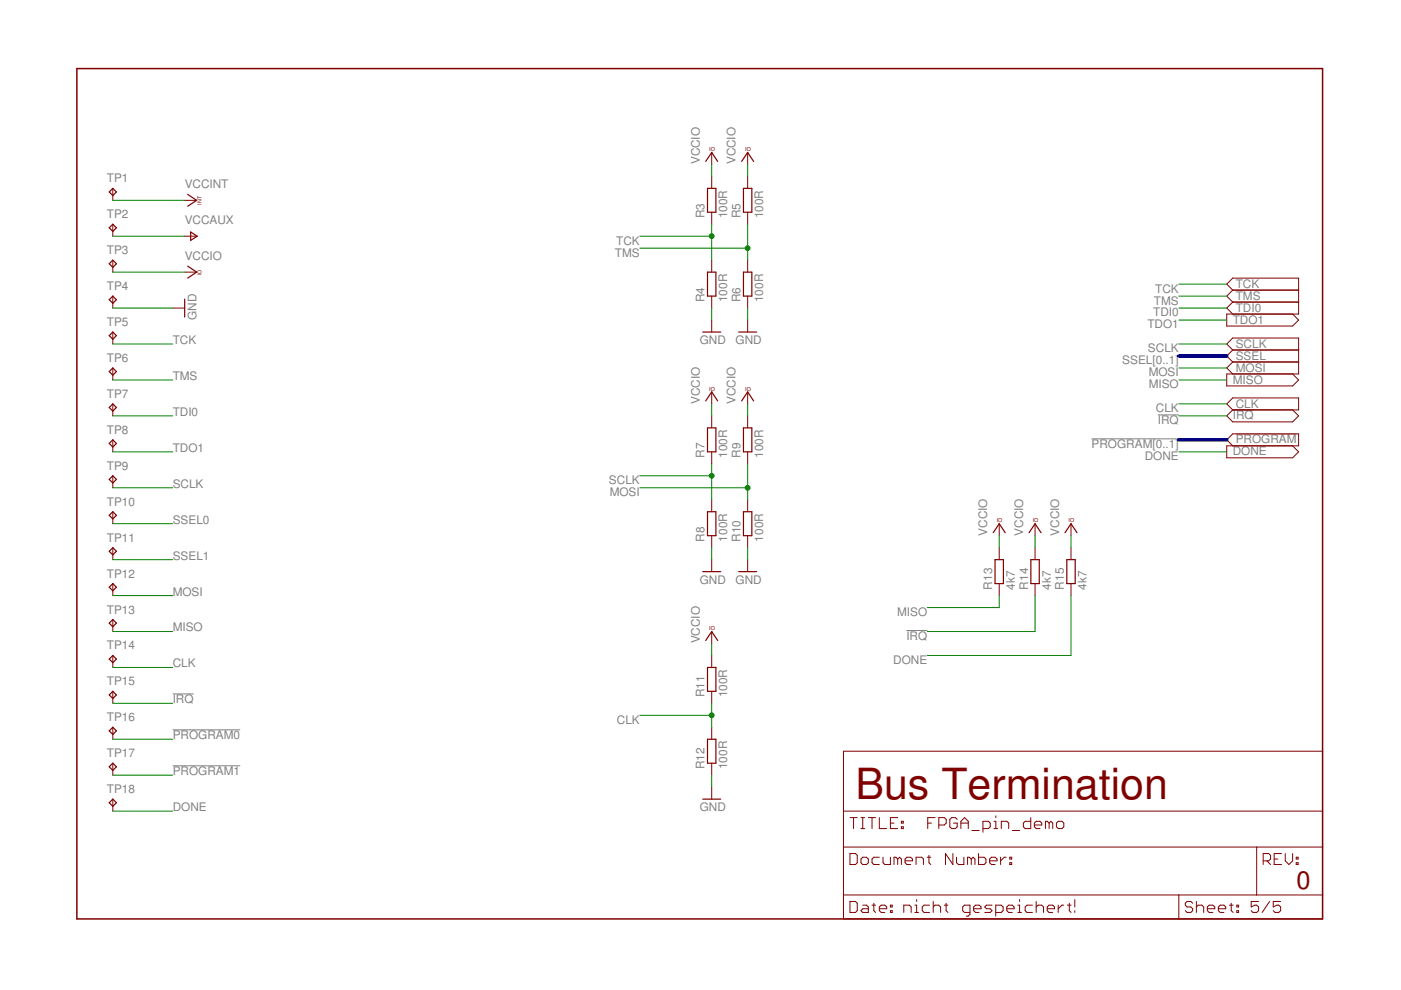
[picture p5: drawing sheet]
<svg xmlns="http://www.w3.org/2000/svg" width="297mm" height="210mm" viewBox="0 0 297 210" stroke-linecap="round" stroke-linejoin="round" font-family="sans-serif">
<g fill="#808080" stroke="#808080" stroke-width=".21">
<path d="M261.4 87h4.4z"/>
<path d="M262 92h12.9z"/>
<path d="M231.4 93h18.5z"/>
<path d="M36.6 154.7h14.3z"/>
<path d="M36.6 162.4h14.3z"/>
<path d="M36.6 147.1h4.5z"/>
<path d="M245.5 88h4.4z"/>
<path d="M192.2 133.7h4.4z"/>
</g>
<g fill="#800000" stroke="#800000" stroke-width=".21">
<path d="M23.9 39.9v2.6z"/>
<path d="M23.9 47.5v2.6z"/>
<path d="M23.9 55.2v2.5z"/>
<path d="M23.9 62.8v2.5z"/>
<path d="M23.9 70.4v2.5z"/>
<path d="M23.9 78v2.6z"/>
<path d="M23.9 85.6v2.6z"/>
<path d="M23.9 93.3v2.5z"/>
<path d="M23.9 100.9v2.5z"/>
<path d="M23.9 123.7v2.6z"/>
<path d="M23.9 131.4v2.5z"/>
<path d="M23.9 108.5v2.5z"/>
<path d="M39.2 42.5h2.5z"/>
<path d="M39.2 50.1h2.5z"/>
<path d="M39.2 57.7h2.5z"/>
<path d="M36.6 65.3h2.6z"/>
<path d="M23.9 154.2v2.5z"/>
<path d="M23.9 169.4v2.6z"/>
<path d="M23.9 146.6v2.5z"/>
<path d="M23.9 139v2.5z"/>
<path d="M178.8 194.8h71.1z"/>
<path d="M266.4 179.6h14z"/>
<path d="M178.8 189.8v5z"/>
<path d="M180.2 191.1v2.4z"/>
<path d="M180.2 193.5h1.2z"/>
<path d="M181.4 193.5l.4-.4z"/>
<path d="M181.8 191.5v1.6z"/>
<path d="M181.4 191.1l.4 .4z"/>
<path d="M180.2 191.1h1.2z"/>
<path d="M182.9 191.9h.8z"/>
<path d="M183.7 191.9l.4 .4z"/>
<path d="M184.1 192.3v1.2z"/>
<path d="M182.9 193.5h1.2z"/>
<path d="M182.5 193.1l.4 .4z"/>
<path d="M182.9 192.7l-.4 .4z"/>
<path d="M182.9 192.7h1.2z"/>
<path d="M185.3 191.5v1.6z"/>
<path d="M185.3 193.1l.3 .4z"/>
<path d="M184.9 191.9h.7z"/>
<path d="M186.8 193.5h.8z"/>
<path d="M186.4 193.1l.4 .4z"/>
<path d="M186.4 192.3v.8z"/>
<path d="M186.4 192.3l.4-.4z"/>
<path d="M186.8 191.9h.8z"/>
<path d="M187.6 191.9l.4 .4z"/>
<path d="M188 192.3v.4z"/>
<path d="M186.4 192.7h1.6z"/>
<path d="M188.8 191.9h.4z"/>
<path d="M189.2 191.9v.4z"/>
<path d="M188.8 192.3h.4z"/>
<path d="M188.8 191.9v.4z"/>
<path d="M188.8 193.1h.4z"/>
<path d="M189.2 193.1v.4z"/>
<path d="M188.8 193.5h.4z"/>
<path d="M188.8 193.1v.4z"/>
<path d="M191.6 191.9v1.6z"/>
<path d="M191.6 191.9h1.2z"/>
<path d="M192.8 191.9l.4 .4z"/>
<path d="M193.2 192.3v1.2z"/>
<path d="M194 191.9h.3z"/>
<path d="M194.3 191.9v1.6z"/>
<path d="M194 193.5h.8z"/>
<path d="M194.3 190.7v.4z"/>
<path d="M195.9 191.9h1.2z"/>
<path d="M195.9 191.9l-.4 .4z"/>
<path d="M195.5 192.3v.8z"/>
<path d="M195.5 193.1l.4 .4z"/>
<path d="M195.9 193.5h1.2z"/>
<path d="M197.9 191.1v2.4z"/>
<path d="M197.9 192.3l.3-.4z"/>
<path d="M198.2 191.9h.8z"/>
<path d="M199 191.9l.4 .4z"/>
<path d="M199.4 192.3v1.2z"/>
<path d="M200.6 191.5v1.6z"/>
<path d="M200.6 193.1l.4 .4z"/>
<path d="M200.2 191.9h.8z"/>
<path d="M204.9 194.2h.4z"/>
<path d="M205.3 194.2l.4-.3z"/>
<path d="M205.7 191.9v2z"/>
<path d="M204.5 191.9h1.2z"/>
<path d="M204.5 191.9l-.4 .4z"/>
<path d="M204.1 192.3v.8z"/>
<path d="M204.1 193.1l.4 .4z"/>
<path d="M204.5 193.5h1.2z"/>
<path d="M206.8 193.5h.8z"/>
<path d="M206.4 193.1l.4 .4z"/>
<path d="M206.4 192.3v.8z"/>
<path d="M206.4 192.3l.4-.4z"/>
<path d="M206.8 191.9h.8z"/>
<path d="M207.6 191.9l.4 .4z"/>
<path d="M208 192.3v.4z"/>
<path d="M206.4 192.7h1.6z"/>
<path d="M208.8 193.5h1.1z"/>
<path d="M209.9 193.5l.4-.4z"/>
<path d="M209.9 192.7l.4 .4z"/>
<path d="M209.2 192.7h.7z"/>
<path d="M208.8 192.3l.4 .4z"/>
<path d="M208.8 192.3l.4-.4z"/>
<path d="M209.2 191.9h1.1z"/>
<path d="M211.1 191.9v2.3z"/>
<path d="M211.1 191.9h1.2z"/>
<path d="M212.3 191.9l.4 .4z"/>
<path d="M212.7 192.3v.8z"/>
<path d="M212.3 193.5l.4-.4z"/>
<path d="M211.1 193.5h1.2z"/>
<path d="M213.8 193.5h.8z"/>
<path d="M213.5 193.1l.3 .4z"/>
<path d="M213.5 192.3v.8z"/>
<path d="M213.5 192.3l.3-.4z"/>
<path d="M213.8 191.9h.8z"/>
<path d="M214.6 191.9l.4 .4z"/>
<path d="M215 192.3v.4z"/>
<path d="M213.5 192.7h1.5z"/>
<path d="M215.8 191.9h.4z"/>
<path d="M216.2 191.9v1.6z"/>
<path d="M215.8 193.5h.8z"/>
<path d="M216.2 190.7v.4z"/>
<path d="M217.7 191.9h1.2z"/>
<path d="M217.7 191.9l-.3 .4z"/>
<path d="M217.4 192.3v.8z"/>
<path d="M217.4 193.1l.3 .4z"/>
<path d="M217.7 193.5h1.2z"/>
<path d="M219.7 191.1v2.4z"/>
<path d="M219.7 192.3l.4-.4z"/>
<path d="M220.1 191.9h.7z"/>
<path d="M220.8 191.9l.5 .4z"/>
<path d="M221.3 192.3v1.2z"/>
<path d="M222.4 193.5h.8z"/>
<path d="M222 193.1l.4 .4z"/>
<path d="M222 192.3v.8z"/>
<path d="M222 192.3l.4-.4z"/>
<path d="M222.4 191.9h.8z"/>
<path d="M223.2 191.9l.4 .4z"/>
<path d="M223.6 192.3v.4z"/>
<path d="M222 192.7h1.6z"/>
<path d="M224.4 191.9v1.6z"/>
<path d="M224.4 192.7l.7-.8z"/>
<path d="M225.1 191.9h.4z"/>
<path d="M226.7 191.5v1.6z"/>
<path d="M226.7 193.1l.4 .4z"/>
<path d="M226.3 191.9h.8z"/>
<path d="M227.9 193.1v.4z"/>
<path d="M227.9 190.7v1.6z"/>
<path d="M178.8 189.8h71.1z"/>
<path d="M178.8 179.6v10.2z"/>
<path d="M280.4 179.6v10.2z"/>
<path d="M249.9 189.8v5z"/>
<path d="M249.9 189.8h16.5z"/>
<path d="M249.9 194.8h30.5z"/>
<path d="M252.5 191.1l.4 .4z"/>
<path d="M251.7 191.1h.8z"/>
<path d="M251.7 191.1l-.4 .4z"/>
<path d="M251.3 191.5v.4z"/>
<path d="M251.3 191.9l.4 .4z"/>
<path d="M251.7 192.3h.8z"/>
<path d="M252.5 192.3l.4 .4z"/>
<path d="M252.9 192.7v.4z"/>
<path d="M252.5 193.5l.4-.4z"/>
<path d="M251.7 193.5h.8z"/>
<path d="M251.3 193.1l.4 .4z"/>
<path d="M253.7 191.1v2.4z"/>
<path d="M253.7 192.3l.3-.4z"/>
<path d="M254 191.9h.8z"/>
<path d="M254.8 191.9l.4 .4z"/>
<path d="M255.2 192.3v1.2z"/>
<path d="M256.4 193.5h.7z"/>
<path d="M256 193.1l.4 .4z"/>
<path d="M256 192.3v.8z"/>
<path d="M256 192.3l.4-.4z"/>
<path d="M256.4 191.9h.7z"/>
<path d="M257.1 191.9l.5 .4z"/>
<path d="M257.6 192.3v.4z"/>
<path d="M256 192.7h1.6z"/>
<path d="M258.7 193.5h.8z"/>
<path d="M258.3 193.1l.4 .4z"/>
<path d="M258.3 192.3v.8z"/>
<path d="M258.3 192.3l.4-.4z"/>
<path d="M258.7 191.9h.8z"/>
<path d="M259.5 191.9l.4 .4z"/>
<path d="M259.9 192.3v.4z"/>
<path d="M258.3 192.7h1.6z"/>
<path d="M261 191.5v1.6z"/>
<path d="M261 193.1l.4 .4z"/>
<path d="M260.7 191.9h.7z"/>
<path d="M262.2 191.9h.4z"/>
<path d="M262.6 191.9v.4z"/>
<path d="M262.2 192.3h.4z"/>
<path d="M262.2 191.9v.4z"/>
<path d="M262.2 193.1h.4z"/>
<path d="M262.6 193.1v.4z"/>
<path d="M262.2 193.5h.4z"/>
<path d="M262.2 193.1v.4z"/>
<path d="M265.3 191.1h1.5z"/>
<path d="M265.3 191.1v1.2z"/>
<path d="M265.3 192.3l.8-.4z"/>
<path d="M266.1 191.9h.3z"/>
<path d="M266.4 191.9l.4 .4z"/>
<path d="M266.8 192.3v.8z"/>
<path d="M266.4 193.5l.4-.4z"/>
<path d="M265.7 193.5h.7z"/>
<path d="M265.3 193.1l.4 .4z"/>
<path d="M269.2 191.1l-1.6 2.4z"/>
<path d="M270 191.1h1.5z"/>
<path d="M270 191.1v1.2z"/>
<path d="M270 192.3l.7-.4z"/>
<path d="M270.7 191.9h.4z"/>
<path d="M271.1 191.9l.4 .4z"/>
<path d="M271.5 192.3v.8z"/>
<path d="M271.1 193.5l.4-.4z"/>
<path d="M270.3 193.5h.8z"/>
<path d="M270 193.1l.3 .4z"/>
<path d="M267.8 181v2.3z"/>
<path d="M267.8 181h1.2z"/>
<path d="M269 181l.4 .4z"/>
<path d="M269.4 181.4v.7z"/>
<path d="M269 182.5l.4-.4z"/>
<path d="M267.8 182.5h1.2z"/>
<path d="M268.6 182.5l.8 .8z"/>
<path d="M270.1 181h1.6z"/>
<path d="M270.1 181v2.3z"/>
<path d="M270.1 183.3h1.6z"/>
<path d="M270.1 182.1h.8z"/>
<path d="M272.5 181v1.5z"/>
<path d="M272.5 182.5l.8 .8z"/>
<path d="M274.1 182.5l-.8 .8z"/>
<path d="M274.1 181v1.5z"/>
<path d="M274.8 181.8h.4z"/>
<path d="M275.2 181.8v.3z"/>
<path d="M274.8 182.1h.4z"/>
<path d="M274.8 181.8v.3z"/>
<path d="M274.8 182.9h.4z"/>
<path d="M275.2 182.9v.4z"/>
<path d="M274.8 183.3h.4z"/>
<path d="M274.8 182.9v.4z"/>
<path d="M266.4 179.6v10.2z"/>
<path d="M178.8 179.6h87.6z"/>
<path d="M266.4 189.8h14z"/>
<path d="M280.4 189.8v5z"/>
<path d="M178.8 172v7.6z"/>
<path d="M178.8 159.3h101.6z"/>
<path d="M280.4 159.3v12.7z"/>
<path d="M178.8 172h101.6z"/>
<path d="M178.8 159.3v12.7z"/>
<path d="M280.4 172v7.6z"/>
<path d="M181 173.4v2.3z"/>
<path d="M180.2 173.4h1.6z"/>
<path d="M182.5 175.7h.8z"/>
<path d="M182.9 173.4v2.3z"/>
<path d="M182.5 173.4h.8z"/>
<path d="M184.9 173.4v2.3z"/>
<path d="M184.1 173.4h1.5z"/>
<path d="M186.4 173.4v2.3z"/>
<path d="M186.4 175.7h1.6z"/>
<path d="M188.8 173.4h1.5z"/>
<path d="M188.8 173.4v2.3z"/>
<path d="M188.8 175.7h1.5z"/>
<path d="M188.8 174.5h.7z"/>
<path d="M191.1 174.1h.4z"/>
<path d="M191.5 174.1v.4z"/>
<path d="M191.1 174.5h.4z"/>
<path d="M191.1 174.1v.4z"/>
<path d="M191.1 175.3h.4z"/>
<path d="M191.5 175.3v.4z"/>
<path d="M191.1 175.7h.4z"/>
<path d="M191.1 175.3v.4z"/>
<path d="M180.2 181v2.3z"/>
<path d="M180.2 183.3h1.2z"/>
<path d="M181.4 183.3l.4-.4z"/>
<path d="M181.8 181.4v1.5z"/>
<path d="M181.4 181l.4 .4z"/>
<path d="M180.2 181h1.2z"/>
<path d="M182.9 183.3h.8z"/>
<path d="M183.7 183.3l.4-.4z"/>
<path d="M184.1 182.1v.8z"/>
<path d="M183.7 181.8l.4 .3z"/>
<path d="M182.9 181.8h.8z"/>
<path d="M182.9 181.8l-.4 .3z"/>
<path d="M182.5 182.1v.8z"/>
<path d="M182.5 182.9l.4 .4z"/>
<path d="M185.3 181.8h1.1z"/>
<path d="M185.3 181.8l-.4 .3z"/>
<path d="M184.9 182.1v.8z"/>
<path d="M184.9 182.9l.4 .4z"/>
<path d="M185.3 183.3h1.1z"/>
<path d="M187.2 181.8v1.1z"/>
<path d="M187.2 182.9l.4 .4z"/>
<path d="M187.6 183.3h1.2z"/>
<path d="M188.8 181.8v1.5z"/>
<path d="M189.5 181.8v1.5z"/>
<path d="M189.5 181.8h.4z"/>
<path d="M189.9 181.8l.4 .3z"/>
<path d="M190.3 182.1v1.2z"/>
<path d="M190.3 182.1l.4-.3z"/>
<path d="M190.7 181.8l.4 .3z"/>
<path d="M191.1 182.1v1.2z"/>
<path d="M192.3 183.3h.8z"/>
<path d="M191.9 182.9l.4 .4z"/>
<path d="M191.9 182.1v.8z"/>
<path d="M191.9 182.1l.4-.3z"/>
<path d="M192.3 181.8h.8z"/>
<path d="M193.1 181.8l.4 .3z"/>
<path d="M193.5 182.1v.4z"/>
<path d="M191.9 182.5h1.6z"/>
<path d="M194.2 181.8v1.5z"/>
<path d="M194.2 181.8h1.2z"/>
<path d="M195.4 181.8l.4 .3z"/>
<path d="M195.8 182.1v1.2z"/>
<path d="M197 181.4v1.5z"/>
<path d="M197 182.9l.4 .4z"/>
<path d="M196.6 181.8h.8z"/>
<path d="M200.5 181v2.3z"/>
<path d="M200.5 181l1.5 2.3z"/>
<path d="M202 181v2.3z"/>
<path d="M202.8 181.8v1.1z"/>
<path d="M202.8 182.9l.4 .4z"/>
<path d="M203.2 183.3h1.2z"/>
<path d="M204.4 181.8v1.5z"/>
<path d="M205.1 181.8v1.5z"/>
<path d="M205.1 181.8h.4z"/>
<path d="M205.5 181.8l.4 .3z"/>
<path d="M205.9 182.1v1.2z"/>
<path d="M205.9 182.1l.4-.3z"/>
<path d="M206.3 181.8l.4 .3z"/>
<path d="M206.7 182.1v1.2z"/>
<path d="M207.5 181v2.3z"/>
<path d="M207.5 183.3h1.2z"/>
<path d="M208.7 183.3l.3-.4z"/>
<path d="M209 182.1v.8z"/>
<path d="M208.7 181.8l.3 .3z"/>
<path d="M207.5 181.8h1.2z"/>
<path d="M210.2 183.3h.8z"/>
<path d="M209.8 182.9l.4 .4z"/>
<path d="M209.8 182.1v.8z"/>
<path d="M209.8 182.1l.4-.3z"/>
<path d="M210.2 181.8h.8z"/>
<path d="M211 181.8l.4 .3z"/>
<path d="M211.4 182.1v.4z"/>
<path d="M209.8 182.5h1.6z"/>
<path d="M212.1 181.8v1.5z"/>
<path d="M212.1 182.5l.8-.7z"/>
<path d="M212.9 181.8h.4z"/>
<path d="M214.1 181.8h.4z"/>
<path d="M214.5 181.8v.3z"/>
<path d="M214.1 182.1h.4z"/>
<path d="M214.1 181.8v.3z"/>
<path d="M214.1 182.9h.4z"/>
<path d="M214.5 182.9v.4z"/>
<path d="M214.1 183.3h.4z"/>
<path d="M214.1 182.9v.4z"/>
<path d="M196.7 173.4v2.3z"/>
<path d="M196.7 173.4h1.6z"/>
<path d="M196.7 174.5h.8z"/>
<path d="M199 173.4v2.3z"/>
<path d="M199 173.4h1.2z"/>
<path d="M200.2 173.4l.4 .3z"/>
<path d="M200.6 173.7v.8z"/>
<path d="M200.6 174.5l-.4 .4z"/>
<path d="M199 174.9h1.2z"/>
<path d="M202.6 173.4l.3 .3z"/>
<path d="M201.8 173.4h.8z"/>
<path d="M201.4 173.7l.4-.3z"/>
<path d="M201.4 173.7v1.6z"/>
<path d="M201.4 175.3l.4 .4z"/>
<path d="M201.8 175.7h.8z"/>
<path d="M202.6 175.7l.3-.4z"/>
<path d="M202.9 174.5v.8z"/>
<path d="M202.2 174.5h.7z"/>
<path d="M203.7 174.1v1.6z"/>
<path d="M203.7 174.1l.8-.7z"/>
<path d="M204.5 173.4l.8 .7z"/>
<path d="M205.3 174.1v1.6z"/>
<path d="M203.7 174.5h1.6z"/>
<path d="M206.1 176.1h1.5z"/>
<path d="M208.4 174.1v2.4z"/>
<path d="M208.4 174.1h1.2z"/>
<path d="M209.6 174.1l.3 .4z"/>
<path d="M209.9 174.5v.8z"/>
<path d="M209.9 175.3l-.3 .4z"/>
<path d="M208.4 175.7h1.2z"/>
<path d="M210.7 174.1h.4z"/>
<path d="M211.1 174.1v1.6z"/>
<path d="M210.7 175.7h.8z"/>
<path d="M211.1 173v.4z"/>
<path d="M212.3 174.1v1.6z"/>
<path d="M212.3 174.1h1.2z"/>
<path d="M213.5 174.1l.4 .4z"/>
<path d="M213.9 174.5v1.2z"/>
<path d="M214.6 176.1h1.6z"/>
<path d="M218.5 173.4v2.3z"/>
<path d="M217.4 175.7h1.1z"/>
<path d="M217 175.3l.4 .4z"/>
<path d="M217 174.5v.8z"/>
<path d="M217 174.5l.4-.4z"/>
<path d="M217.4 174.1h1.1z"/>
<path d="M219.7 175.7h.8z"/>
<path d="M219.3 175.3l.4 .4z"/>
<path d="M219.3 174.5v.8z"/>
<path d="M219.3 174.5l.4-.4z"/>
<path d="M219.7 174.1h.8z"/>
<path d="M220.5 174.1l.4 .4z"/>
<path d="M220.9 174.5v.4z"/>
<path d="M219.3 174.9h1.6z"/>
<path d="M221.7 174.1v1.6z"/>
<path d="M221.7 174.1h.3z"/>
<path d="M222 174.1l.4 .4z"/>
<path d="M222.4 174.5v1.2z"/>
<path d="M222.4 174.5l.4-.4z"/>
<path d="M222.8 174.1l.4 .4z"/>
<path d="M223.2 174.5v1.2z"/>
<path d="M224.4 175.7h.8z"/>
<path d="M225.2 175.7l.3-.4z"/>
<path d="M225.5 174.5v.8z"/>
<path d="M225.2 174.1l.3 .4z"/>
<path d="M224.4 174.1h.8z"/>
<path d="M224 174.5l.4-.4z"/>
<path d="M224 174.5v.8z"/>
<path d="M224 175.3l.4 .4z"/>
<path d="M260.1 60.2l1.3 1.3z"/>
<path d="M261.4 61.5h13.9z"/>
<path d="M275.3 59v2.5z"/>
<path d="M261.4 59h13.9z"/>
<path d="M261.4 59l-1.3 1.2z"/>
<path d="M260.1 62.8l1.3 1.2z"/>
<path d="M261.4 64h13.9z"/>
<path d="M275.3 61.5v2.5z"/>
<path d="M261.4 61.5l-1.3 1.3z"/>
<path d="M260.1 65.3l1.3 1.3z"/>
<path d="M261.4 66.6h13.9z"/>
<path d="M275.3 64v2.6z"/>
<path d="M260.1 65.3l1.3-1.3z"/>
<path d="M274.1 66.6l1.2 1.3z"/>
<path d="M260.1 66.6h14z"/>
<path d="M260.1 66.6v2.5z"/>
<path d="M260.1 69.1h14z"/>
<path d="M274.1 69.1l1.2-1.2z"/>
<path d="M260.1 72.9l1.3 1.3z"/>
<path d="M261.4 74.2h13.9z"/>
<path d="M275.3 71.7v2.5z"/>
<path d="M261.4 71.7h13.9z"/>
<path d="M260.1 72.9l1.3-1.2z"/>
<path d="M260.1 75.5l1.3 1.2z"/>
<path d="M261.4 76.7h13.9z"/>
<path d="M275.3 74.2v2.5z"/>
<path d="M261.4 74.2l-1.3 1.3z"/>
<path d="M260.1 78l1.3 1.3z"/>
<path d="M261.4 79.3h13.9z"/>
<path d="M275.3 76.7v2.6z"/>
<path d="M261.4 76.7l-1.3 1.3z"/>
<path d="M274.1 79.3l1.2 1.3z"/>
<path d="M260.1 79.3h14z"/>
<path d="M260.1 79.3v2.5z"/>
<path d="M260.1 81.8h14z"/>
<path d="M275.3 80.6l-1.2 1.2z"/>
<path d="M260.1 85.6l1.3 1.3z"/>
<path d="M261.4 86.9h13.9z"/>
<path d="M275.3 84.4v2.5z"/>
<path d="M261.4 84.4h13.9z"/>
<path d="M261.4 84.4l-1.3 1.2z"/>
<path d="M274.1 86.9l1.2 1.3z"/>
<path d="M261.4 86.9h12.7z"/>
<path d="M261.4 86.9l-1.3 1.3z"/>
<path d="M260.1 88.2l1.3 1.2z"/>
<path d="M261.4 89.4h12.7z"/>
<path d="M275.3 88.2l-1.2 1.2z"/>
<path d="M260.1 93.3l1.3 1.2z"/>
<path d="M261.4 94.5h13.9z"/>
<path d="M275.3 92v2.5z"/>
<path d="M261.4 92h13.9z"/>
<path d="M261.4 92l-1.3 1.3z"/>
<path d="M274.1 94.5l1.2 1.3z"/>
<path d="M260.1 94.5h14z"/>
<path d="M260.1 94.5v2.6z"/>
<path d="M260.1 97.1h14z"/>
<path d="M275.3 95.8l-1.2 1.3z"/>
<path d="M150.9 37.4v2.5z"/>
<path d="M150.9 45v2.5z"/>
<path d="M150.9 55.2v2.5z"/>
<path d="M150.9 62.8v2.5z"/>
<path d="M158.5 37.4v2.5z"/>
<path d="M158.5 45v2.5z"/>
<path d="M158.5 55.2v2.5z"/>
<path d="M158.5 62.8v2.5z"/>
<path d="M150.9 88.2v2.5z"/>
<path d="M150.9 95.8v2.5z"/>
<path d="M150.9 106v2.5z"/>
<path d="M150.9 113.6v2.5z"/>
<path d="M158.5 88.2v2.5z"/>
<path d="M158.5 95.8v2.5z"/>
<path d="M158.5 106v2.5z"/>
<path d="M158.5 113.6v2.5z"/>
<path d="M150.9 139v2.5z"/>
<path d="M150.9 146.6v2.5z"/>
<path d="M150.9 154.2v2.5z"/>
<path d="M150.9 161.8v2.6z"/>
<path d="M211.9 116.1v2.6z"/>
<path d="M211.9 123.7v2.6z"/>
<path d="M219.5 116.1v2.6z"/>
<path d="M219.5 123.7v2.6z"/>
<path d="M227.1 116.1v2.6z"/>
<path d="M227.1 123.7v2.6z"/>
<path d="M150.9 32.3v2.6z"/>
<path d="M158.5 32.3v2.6z"/>
<path d="M150.9 83.1v2.5z"/>
<path d="M158.5 83.1v2.5z"/>
<path d="M150.9 133.9v2.5z"/>
<path d="M211.9 111v2.6z"/>
<path d="M219.5 111v2.6z"/>
<path d="M227.1 111v2.6z"/>
<path d="M150.9 67.9v2.5z"/>
<path d="M158.5 67.9v2.5z"/>
<path d="M150.9 118.7v2.5z"/>
<path d="M158.5 118.7v2.5z"/>
<path d="M150.9 166.9v2.5z"/>
<path d="M23.9 116.1v2.6z"/>
<path d="M23.9 161.8v2.6z"/>
</g>
<g fill="#800000" stroke="#800000" stroke-width=".25">
<path d="M23.2 40.7l.7-.8z"/>
<path d="M23.9 39.9l.8 .8z"/>
<path d="M24.7 40.7l-.8 .8z"/>
<path d="M23.2 40.7l.7 .8z"/>
<path d="M23.2 48.3l.7-.8z"/>
<path d="M23.9 47.5l.8 .8z"/>
<path d="M24.7 48.3l-.8 .8z"/>
<path d="M23.2 48.3l.7 .8z"/>
<path d="M23.2 55.9l.7-.7z"/>
<path d="M23.9 55.2l.8 .7z"/>
<path d="M24.7 55.9l-.8 .8z"/>
<path d="M23.2 55.9l.7 .8z"/>
<path d="M23.2 63.5l.7-.7z"/>
<path d="M23.9 62.8l.8 .7z"/>
<path d="M24.7 63.5l-.8 .8z"/>
<path d="M23.2 63.5l.7 .8z"/>
<path d="M23.2 71.2l.7-.8z"/>
<path d="M23.9 70.4l.8 .8z"/>
<path d="M24.7 71.2l-.8 .7z"/>
<path d="M23.2 71.2l.7 .7z"/>
<path d="M23.2 78.8l.7-.8z"/>
<path d="M23.9 78l.8 .8z"/>
<path d="M24.7 78.8l-.8 .7z"/>
<path d="M23.2 78.8l.7 .7z"/>
<path d="M23.2 86.4l.7-.8z"/>
<path d="M23.9 85.6l.8 .8z"/>
<path d="M24.7 86.4l-.8 .8z"/>
<path d="M23.2 86.4l.7 .8z"/>
<path d="M23.2 94l.7-.7z"/>
<path d="M23.9 93.3l.8 .7z"/>
<path d="M24.7 94l-.8 .8z"/>
<path d="M23.2 94l.7 .8z"/>
<path d="M23.2 101.6l.7-.7z"/>
<path d="M23.9 100.9l.8 .7z"/>
<path d="M24.7 101.6l-.8 .8z"/>
<path d="M23.2 101.6l.7 .8z"/>
<path d="M23.2 124.5l.7-.8z"/>
<path d="M23.9 123.7l.8 .8z"/>
<path d="M24.7 124.5l-.8 .8z"/>
<path d="M23.2 124.5l.7 .8z"/>
<path d="M23.2 132.1l.7-.7z"/>
<path d="M23.9 131.4l.8 .7z"/>
<path d="M24.7 132.1l-.8 .8z"/>
<path d="M23.2 132.1l.7 .8z"/>
<path d="M23.2 109.3l.7-.8z"/>
<path d="M23.9 108.5l.8 .8z"/>
<path d="M24.7 109.3l-.8 .7z"/>
<path d="M23.2 109.3l.7 .7z"/>
<path d="M39.8 43.7l1.9-1.2z"/>
<path d="M39.8 41.2l1.9 1.3z"/>
<path d="M40.4 51l1.4-.9z"/>
<path d="M40.4 49.2l1.4 .9z"/>
<path d="M40.4 49.2v1.8z"/>
<path d="M39.8 59l1.9-1.3z"/>
<path d="M39.8 56.4l1.9 1.3z"/>
<path d="M39.2 63.4v3.8z"/>
<path d="M23.2 155l.7-.8z"/>
<path d="M23.9 154.2l.8 .8z"/>
<path d="M23.9 155.7l.8-.7z"/>
<path d="M23.2 155l.7 .7z"/>
<path d="M23.2 170.2l.7-.8z"/>
<path d="M23.9 169.4l.8 .8z"/>
<path d="M23.9 171l.8-.8z"/>
<path d="M23.2 170.2l.7 .8z"/>
<path d="M23.2 147.3l.7-.7z"/>
<path d="M23.9 146.6l.8 .7z"/>
<path d="M23.9 148.1l.8-.8z"/>
<path d="M23.2 147.3l.7 .8z"/>
<path d="M23.2 139.7l.7-.7z"/>
<path d="M23.9 139l.8 .7z"/>
<path d="M24.7 139.7l-.8 .8z"/>
<path d="M23.2 139.7l.7 .8z"/>
<path d="M151.8 39.9v5.1z"/>
<path d="M150 39.9v5.1z"/>
<path d="M150 39.9h1.8z"/>
<path d="M150 45h1.8z"/>
<path d="M151.8 57.7v5.1z"/>
<path d="M150 57.7v5.1z"/>
<path d="M150 57.7h1.8z"/>
<path d="M150 62.8h1.8z"/>
<path d="M159.4 39.9v5.1z"/>
<path d="M157.6 39.9v5.1z"/>
<path d="M157.6 39.9h1.8z"/>
<path d="M157.6 45h1.8z"/>
<path d="M159.4 57.7v5.1z"/>
<path d="M157.6 57.7v5.1z"/>
<path d="M157.6 57.7h1.8z"/>
<path d="M157.6 62.8h1.8z"/>
<path d="M151.8 90.7v5.1z"/>
<path d="M150 90.7v5.1z"/>
<path d="M150 90.7h1.8z"/>
<path d="M150 95.8h1.8z"/>
<path d="M151.8 108.5v5.1z"/>
<path d="M150 108.5v5.1z"/>
<path d="M150 108.5h1.8z"/>
<path d="M150 113.6h1.8z"/>
<path d="M159.4 90.7v5.1z"/>
<path d="M157.6 90.7v5.1z"/>
<path d="M157.6 90.7h1.8z"/>
<path d="M157.6 95.8h1.8z"/>
<path d="M159.4 108.5v5.1z"/>
<path d="M157.6 108.5v5.1z"/>
<path d="M157.6 108.5h1.8z"/>
<path d="M157.6 113.6h1.8z"/>
<path d="M151.8 141.5v5.1z"/>
<path d="M150 141.5v5.1z"/>
<path d="M150 141.5h1.8z"/>
<path d="M150 146.6h1.8z"/>
<path d="M151.8 156.7v5.1z"/>
<path d="M150 156.7v5.1z"/>
<path d="M150 156.7h1.8z"/>
<path d="M150 161.8h1.8z"/>
<path d="M212.7 118.7v5z"/>
<path d="M211 118.7v5z"/>
<path d="M211 118.7h1.7z"/>
<path d="M211 123.7h1.7z"/>
<path d="M220.3 118.7v5z"/>
<path d="M218.6 118.7v5z"/>
<path d="M218.6 118.7h1.7z"/>
<path d="M218.6 123.7h1.7z"/>
<path d="M228 118.7v5z"/>
<path d="M226.2 118.7v5z"/>
<path d="M226.2 118.7h1.8z"/>
<path d="M226.2 123.7h1.8z"/>
<path d="M150.9 32.3l1.3 1.9z"/>
<path d="M150.9 32.3l-1.3 1.9z"/>
<path d="M158.5 32.3l1.3 1.9z"/>
<path d="M158.5 32.3l-1.3 1.9z"/>
<path d="M150.9 83.1l1.3 1.9z"/>
<path d="M150.9 83.1l-1.3 1.9z"/>
<path d="M158.5 83.1l1.3 1.9z"/>
<path d="M158.5 83.1l-1.3 1.9z"/>
<path d="M150.9 133.9l1.3 1.9z"/>
<path d="M150.9 133.9l-1.3 1.9z"/>
<path d="M211.9 111l1.2 1.9z"/>
<path d="M211.9 111l-1.3 1.9z"/>
<path d="M219.5 111l1.2 1.9z"/>
<path d="M219.5 111l-1.3 1.9z"/>
<path d="M227.1 111l1.2 1.9z"/>
<path d="M227.1 111l-1.3 1.9z"/>
<path d="M149 70.4h3.8z"/>
<path d="M156.6 70.4h3.8z"/>
<path d="M149 121.2h3.8z"/>
<path d="M156.6 121.2h3.8z"/>
<path d="M149 169.4h3.8z"/>
<path d="M23.2 116.9l.7-.8z"/>
<path d="M23.9 116.1l.8 .8z"/>
<path d="M24.7 116.9l-.8 .7z"/>
<path d="M23.2 116.9l.7 .7z"/>
<path d="M23.2 162.6l.7-.8z"/>
<path d="M23.9 161.8l.8 .8z"/>
<path d="M23.9 163.3l.8-.7z"/>
<path d="M23.2 162.6l.7 .7z"/>
</g>
<g fill="#800000" stroke="#800000" stroke-width=".32">
<path d="M16.3 14.5v180.3z"/>
<path d="M16.3 194.8h264.1z"/>
<path d="M280.4 14.5v180.3z"/>
<path d="M16.3 14.5h264.1z"/>
</g>
<g fill="#000080" stroke="#000080" stroke-width=".76">
<path d="M249.9 75.5h10.2z"/>
<path d="M249.9 93.3h10.2z"/>
</g>
<g fill="#008000" stroke="#008000" stroke-width=".21">
<path d="M23.9 42.5h15.3z"/>
<path d="M23.9 50.1h15.3z"/>
<path d="M23.9 57.7h15.3z"/>
<path d="M150.9 34.9v2.5z"/>
<path d="M158.5 34.9v2.5z"/>
<path d="M150.9 85.6v2.6z"/>
<path d="M150.9 136.4v2.6z"/>
<path d="M211.9 113.6v2.5z"/>
<path d="M219.5 113.6v2.5z"/>
<path d="M227.1 113.6v2.5z"/>
<path d="M158.5 85.6v2.6z"/>
<path d="M23.9 65.3h12.7z"/>
<path d="M150.9 65.3v2.6z"/>
<path d="M158.5 65.3v2.6z"/>
<path d="M158.5 116.1v2.6z"/>
<path d="M150.9 116.1v2.6z"/>
<path d="M150.9 164.4v2.5z"/>
<path d="M23.9 72.9h12.7z"/>
<path d="M249.9 60.2h10.2z"/>
<path d="M150.9 50.1v5.1z"/>
<path d="M150.9 47.5v2.6z"/>
<path d="M135.7 50.1h15.2z"/>
<path d="M23.9 103.4h12.7z"/>
<path d="M249.9 72.9h10.2z"/>
<path d="M150.9 100.9v5.1z"/>
<path d="M150.9 98.3v2.6z"/>
<path d="M135.7 100.9h15.2z"/>
<path d="M23.9 126.3h12.7z"/>
<path d="M249.9 78h10.2z"/>
<path d="M158.5 103.4v2.6z"/>
<path d="M158.5 98.3v5.1z"/>
<path d="M135.7 103.4h22.8z"/>
<path d="M23.9 133.9h12.7z"/>
<path d="M249.9 80.6h10.2z"/>
<path d="M211.9 126.3v2.5z"/>
<path d="M196.6 128.8h15.3z"/>
<path d="M23.9 172h12.7z"/>
<path d="M249.9 95.8h10.2z"/>
<path d="M196.6 139h30.5z"/>
<path d="M227.1 126.3v12.7z"/>
<path d="M23.9 141.5h12.7z"/>
<path d="M249.9 85.6h10.2z"/>
<path d="M150.9 151.7v2.5z"/>
<path d="M150.9 149.1v2.6z"/>
<path d="M135.7 151.7h15.2z"/>
<path d="M23.9 80.6h12.7z"/>
<path d="M249.9 62.8h10.2z"/>
<path d="M158.5 52.6v2.6z"/>
<path d="M158.5 47.5v5.1z"/>
<path d="M135.7 52.6h22.8z"/>
<path d="M23.9 88.2h12.7z"/>
<path d="M249.9 65.3h10.2z"/>
<path d="M23.9 156.7h12.7z"/>
<path d="M23.9 111h12.7z"/>
<path d="M23.9 95.8h12.7z"/>
<path d="M249.9 67.9h10.2z"/>
<path d="M23.9 118.7h12.7z"/>
<path d="M23.9 164.4h12.7z"/>
<path d="M23.9 149.1h12.7z"/>
<path d="M249.9 88.2h10.2z"/>
<path d="M219.5 126.3v7.6z"/>
<path d="M196.6 133.9h22.9z"/>
<circle cx="150.9" cy="50.1" r=".51"/>
<circle cx="150.9" cy="100.9" r=".51"/>
<circle cx="158.5" cy="103.4" r=".51"/>
<circle cx="150.9" cy="151.7" r=".51"/>
<circle cx="158.5" cy="52.6" r=".51"/>
</g>
<text font-size="9.1" fill="#800000" x="181.4" y="169.4">Bus Termination</text>
<text font-size="5.4" fill="#800000" x="274.9" y="188.5">0</text>
<g font-size="2.5" fill="#808080">
<text x="148.4" y="34.9" transform="rotate(-90 148.4 34.9)">VCCIO</text>
<text x="156" y="34.9" transform="rotate(-90 156 34.9)">VCCIO</text>
<text x="22.6" y="38.7">TP1</text>
<text x="39.2" y="39.9">VCCINT</text>
<text x="22.6" y="46.3">TP2</text>
<text x="39.2" y="47.5">VCCAUX</text>
<text x="149.4" y="46.3" transform="rotate(-90 149.4 46.3)">R3</text>
<text x="154.2" y="46.3" transform="rotate(-90 154.2 46.3)">100R</text>
<text x="157" y="46.3" transform="rotate(-90 157 46.3)">R5</text>
<text x="161.8" y="46.3" transform="rotate(-90 161.8 46.3)">100R</text>
<text x="22.6" y="53.9">TP3</text>
<text x="130.7" y="51.9">TCK</text>
<text x="39.2" y="55.2">VCCIO</text>
<text x="130.4" y="54.4">TMS</text>
<text x="22.6" y="61.5">TP4</text>
<text x="149.4" y="64.1" transform="rotate(-90 149.4 64.1)">R4</text>
<text x="154.2" y="64.1" transform="rotate(-90 154.2 64.1)">100R</text>
<text x="157" y="64.1" transform="rotate(-90 157 64.1)">R6</text>
<text x="161.8" y="64.1" transform="rotate(-90 161.8 64.1)">100R</text>
<text x="244.7" y="64.6">TMS</text>
<text x="244.9" y="62">TCK</text>
<text x="262" y="61">TCK</text>
<text x="262" y="63.5">TMS</text>
<text x="22.6" y="69.1">TP5</text>
<text x="41.7" y="67.9" transform="rotate(-90 41.7 67.9)">GND</text>
<text x="243.3" y="69.6">TDO1</text>
<text x="244.5" y="67.1">TDI0</text>
<text x="261.4" y="68.6">TDO1</text>
<text x="262" y="66.1">TDI0</text>
<text x="22.6" y="76.8">TP6</text>
<text x="36.6" y="72.9">TCK</text>
<text x="148.4" y="72.9">GND</text>
<text x="156" y="72.9">GND</text>
<text x="237.9" y="77.3">SSEL[0..1]</text>
<text x="243.4" y="74.7">SCLK</text>
<text x="262" y="73.7">SCLK</text>
<text x="262" y="76.2">SSEL</text>
<text x="36.6" y="80.6">TMS</text>
<text x="243.5" y="79.8">MOSI</text>
<text x="243.5" y="82.3">MISO</text>
<text x="261.4" y="81.3">MISO</text>
<text x="262" y="78.8">MOSI</text>
<text x="22.6" y="84.4">TP7</text>
<text x="36.6" y="88.2">TDI0</text>
<text x="148.4" y="85.6" transform="rotate(-90 148.4 85.6)">VCCIO</text>
<text x="156" y="85.6" transform="rotate(-90 156 85.6)">VCCIO</text>
<text x="245.1" y="87.4">CLK</text>
<text x="245.5" y="90">IRQ</text>
<text x="261.4" y="88.9">IRQ</text>
<text x="262" y="86.4">CLK</text>
<text x="22.6" y="92">TP8</text>
<text x="36.6" y="95.8">TDO1</text>
<text x="231.4" y="95">PROGRAM[0..1]</text>
<text x="262" y="94">PROGRAM</text>
<text x="22.6" y="99.6">TP9</text>
<text x="149.4" y="97.1" transform="rotate(-90 149.4 97.1)">R7</text>
<text x="154.2" y="97.1" transform="rotate(-90 154.2 97.1)">100R</text>
<text x="157" y="97.1" transform="rotate(-90 157 97.1)">R9</text>
<text x="161.8" y="97.1" transform="rotate(-90 161.8 97.1)">100R</text>
<text x="242.7" y="97.6">DONE</text>
<text x="261.4" y="96.6">DONE</text>
<text x="22.6" y="107.2">TP10</text>
<text x="36.6" y="103.4">SCLK</text>
<text x="129.1" y="102.7">SCLK</text>
<text x="129.3" y="105.2">MOSI</text>
<text x="36.6" y="111">SSEL0</text>
<text x="209.3" y="113.6" transform="rotate(-90 209.3 113.6)">VCCIO</text>
<text x="216.9" y="113.6" transform="rotate(-90 216.9 113.6)">VCCIO</text>
<text x="224.5" y="113.6" transform="rotate(-90 224.5 113.6)">VCCIO</text>
<text x="22.6" y="114.8">TP11</text>
<text x="36.6" y="118.7">SSEL1</text>
<text x="149.4" y="114.8" transform="rotate(-90 149.4 114.8)">R8</text>
<text x="154.2" y="114.8" transform="rotate(-90 154.2 114.8)">100R</text>
<text x="157" y="114.8" transform="rotate(-90 157 114.8)">R10</text>
<text x="161.8" y="114.8" transform="rotate(-90 161.8 114.8)">100R</text>
<text x="22.6" y="122.5">TP12</text>
<text x="148.4" y="123.7">GND</text>
<text x="156" y="123.7">GND</text>
<text x="210.3" y="125" transform="rotate(-90 210.3 125)">R13</text>
<text x="215.1" y="125" transform="rotate(-90 215.1 125)">4k7</text>
<text x="218" y="125" transform="rotate(-90 218 125)">R14</text>
<text x="222.8" y="125" transform="rotate(-90 222.8 125)">4k7</text>
<text x="225.6" y="125" transform="rotate(-90 225.6 125)">R15</text>
<text x="230.4" y="125" transform="rotate(-90 230.4 125)">4k7</text>
<text x="22.6" y="130.1">TP13</text>
<text x="36.6" y="126.3">MOSI</text>
<text x="190.2" y="130.6">MISO</text>
<text x="22.6" y="137.7">TP14</text>
<text x="36.6" y="133.9">MISO</text>
<text x="148.4" y="136.4" transform="rotate(-90 148.4 136.4)">VCCIO</text>
<text x="192.2" y="135.7">IRQ</text>
<text x="36.6" y="141.5">CLK</text>
<text x="189.4" y="140.7">DONE</text>
<text x="22.6" y="145.3">TP15</text>
<text x="36.6" y="149.1">IRQ</text>
<text x="149.4" y="147.9" transform="rotate(-90 149.4 147.9)">R11</text>
<text x="154.2" y="147.9" transform="rotate(-90 154.2 147.9)">100R</text>
<text x="22.6" y="152.9">TP16</text>
<text x="130.8" y="153.4">CLK</text>
<text x="22.6" y="160.6">TP17</text>
<text x="36.6" y="156.7">PROGRAM0</text>
<text x="36.6" y="164.4">PROGRAM1</text>
<text x="149.4" y="163.1" transform="rotate(-90 149.4 163.1)">R12</text>
<text x="154.2" y="163.1" transform="rotate(-90 154.2 163.1)">100R</text>
<text x="22.6" y="168.2">TP18</text>
<text x="36.6" y="172">DONE</text>
<text x="148.4" y="172">GND</text>
</g>
<g font-size="1.1" fill="#800000">
<text x="150.4" y="32.1">IO</text>
<text x="158" y="32.1">IO</text>
<text x="42.8" y="43.4" transform="rotate(-90 42.8 43.4)">INT</text>
<text x="42.8" y="58.4" transform="rotate(-90 42.8 58.4)">IO</text>
<text x="150.4" y="82.8">IO</text>
<text x="158" y="82.8">IO</text>
<text x="211.3" y="110.8">IO</text>
<text x="219" y="110.8">IO</text>
<text x="226.6" y="110.8">IO</text>
<text x="150.4" y="133.6">IO</text>
</g>
</svg>
